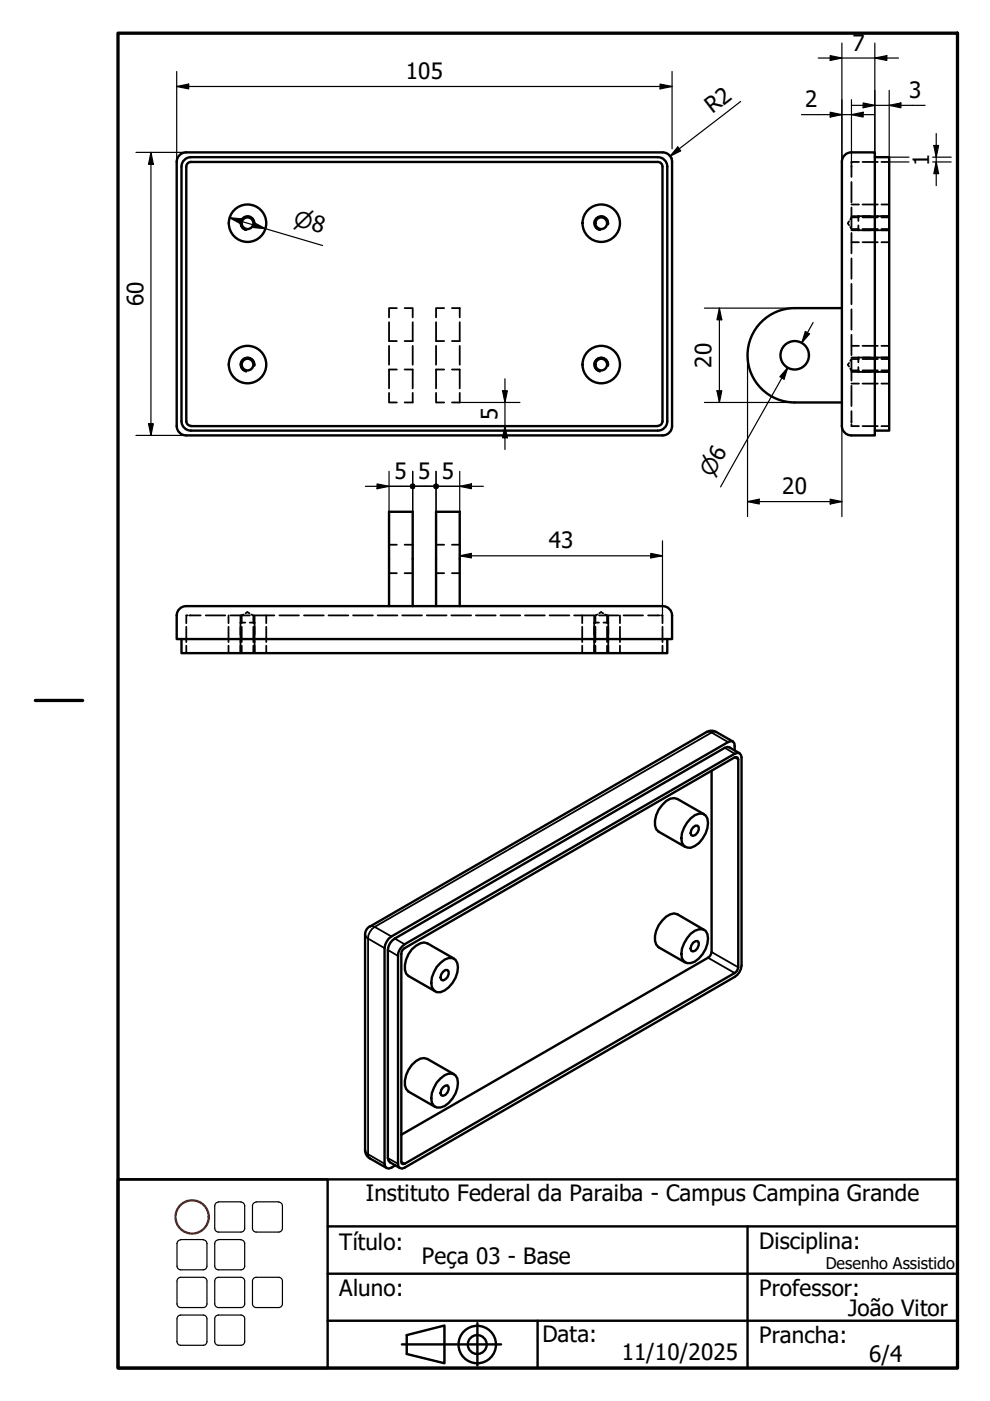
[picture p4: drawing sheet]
<svg xmlns="http://www.w3.org/2000/svg" width="210mm" height="297mm" viewBox="0 0 210 297" stroke-linecap="round" stroke-linejoin="round" font-family="sans-serif">
<!-- layer: Oculto (ISO) -->
<g fill="none" stroke="#000" stroke-width=".38">
<path d="M180.5 35v2.5M180.5 38.6v4.3M182.1 34.3h-1.6v.4M182.9 34.3h3.2M186.9 34.3h1.6M180 46.9l-.2 .5 .2 .3M180.3 48.1l.2 .5h1.6M180.5 44v4.3M180.5 49.4v4.3M180.5 54.8v4.3M180.5 45.8h8M180.5 48.8h8"/>
<path d="M180.5 43.4h1.6M180.5 51.4h1.6M182 45.8v1M182 47.8v1M182.1 46.1h-1.6l-.2 .4M182.9 46.1h3.2M182.9 48.6h3.2M182.9 43.4h3.2M182.9 51.4h3.2M186.9 46.1h1.6M186.9 48.6h1.6M186.9 43.4h1.6"/>
<path d="M186.9 51.4h1.6M82.5 68.3v4h1.6M82.5 73.3v4M84.1 65.3h-1.6v2M84.1 78.3h-1.6v4M85.8 65.3h1.7v2M85.8 78.3h1.7v4M87.5 68.3v4h-1.7M87.5 73.3v4M92.5 68.3v4h1.7M92.5 73.3v4M94.2 65.3h-1.7v2"/>
<path d="M94.2 78.3h-1.7v4M95.8 65.3h1.7v2M95.8 78.3h1.7v4M97.5 68.3v4h-1.7M97.5 73.3v4M180 76.9l-.2 .4 .2 .4M180.3 78.2l.2 .3h1.6M180.5 60.2v4.3M180.5 65.6v4.3M180.5 71v4.3M180.5 76.4v4.3M180.5 75.8h8"/>
<path d="M180.5 78.9h8M180.5 73.3h1.6M182 75.8v1M182 77.8v1.1M182.1 76.1h-1.6l-.2 .4M182.9 76.1h3.2M182.9 78.5h3.2M182.9 73.3h3.2M186.9 76.1h1.6M186.9 78.5h1.6M186.9 73.3h1.6M82.5 83.3v2h1.6"/>
<path d="M87.5 83.3v2h-1.7M92.5 83.3v2h1.7M97.5 83.3v2h-1.7M180.5 81.8v4.3M180.5 87.2v2.4M180.5 90v.3h1.6M180.5 81.3h1.6M182.9 90.3h3.2M182.9 81.3h3.2M186.9 90.3h1.6M186.9 81.3h1.6M82.5 115.5h1.6"/>
<path d="M85.8 115.5h1.7M92.5 115.5h1.7M95.8 115.5h1.7M39.5 132.9v3.2M39.5 136.9v1.6M39.8 130.5h-.3v1.6M40.1 130.5h2.4M43.6 130.5h4.2M48.5 130.5v1.6M48.5 132.9v3.2M48.5 136.9v1.6M48.8 130.5h4.2"/>
<path d="M51 130.5v8M51 132h1M51.2 132.9v3.2M51.2 136.9v1.6M51.6 130.3l-.4 .2v1.6M52.1 130l.4-.2 .4 .2M53 132h1M53.3 130.3l.4 .2v1.6M53.7 132.9v3.2M53.7 136.9v1.6M54 130.5v8M54 130.5h4.2"/>
<path d="M56.5 130.5v1.6M56.5 132.9v3.2M56.5 136.9v1.6M59.2 130.5h4.2M64.5 130.5h4.1M69.7 130.5h4.2M74.9 130.5h4.2M80.1 130.5h4.2M82.5 121.5h1.6M85.3 130.5h4.2M85.8 121.5h1.7M90.5 130.5h4.2"/>
<path d="M92.5 121.5h1.7M95.7 130.5h4.2M95.8 121.5h1.7M100.9 130.5h4.2M106.1 130.5h4.2M111.3 130.5h4.2M116.5 130.5h4.2M121.7 130.5h4.2M123.4 130.5v1.6M123.4 132.9v3.2M123.4 136.9v1.6M126 130.5v8"/>
<path d="M126 132h1M126.2 132.9v3.2M126.2 136.9v1.6M126.7 130.3l-.5 .2v1.6M127 130.5h4.1M127.1 130l.3-.2 .5 .2M128 132h1M128.3 130.3l.4 .2v1.6M128.7 132.9v3.2M128.7 136.9v1.6M129 130.5v8M131.4 130.5v1.6"/>
<path d="M131.4 132.9v3.2M131.4 136.9v1.6M132.2 130.5h4.1M137.4 130.5h2.4M140.1 130.5h.4v1.6M140.5 132.9v3.2M140.5 136.9v1.6"/>
</g>
<g fill="none" stroke="#000" stroke-width=".51">
<path d="M37.5 34.3v56a2 2 0 0 0 2 2h101M38.5 35.4v53.9a2 2 0 0 0 2 2M39.5 35.4v53.9a.98 .98 0 0 0 1 1M40.4 34.3h99.1a.98 .98 0 0 1 1 1M40.4 33.3h99.1a2 2 0 0 1 2 2M40.5 34.3a.98 .98 0 0 0-1 1M40.5 33.3a2 2 0 0 0-2 2M140.5 32.3h-101a2 2 0 0 0-2 2M140.5 35.4v53.9a.98 .98 0 0 1-1 1M140.5 32.3a2 2 0 0 1 2 2M141.5 35.4v53.9a2 2 0 0 1-2 2h-99.1M142.5 34.3v56a2 2 0 0 1-2 2"/>
<path d="M178.5 34.3v56a2 2 0 0 0 2 2M180.5 32.3a2 2 0 0 0-2 2M180.5 32.3h5v60h-5M185.5 33.3h3v58h-3M178.5 65.3h-10a10 10 0 0 0-10 10 10 10 0 0 0 10 10h10M40.4 90.3h99M38.5 135.5v3h103v-3M82.5 128.5v-20h5v20M92.5 128.5v-20h5v20M140.5 128.5h-101a2 2 0 0 0-2 2v5h105v-5a2 2 0 0 0-2-2M151.8 155.2l3.6 2M151.8 155.2a2 2 0 0 0-2 0l-71.4 41.3"/>
<path d="M155.8 159.1l-.1-1.5-.3-.4-.5-.1-.5 .2-71.4 41.3a3.3 3.3 0 0 0-1.5 2.4v45.7l.2 .6 .3 .3 .4 .2 1.4-.7M156.8 159.7l-2.1-1.2-.5-.1-.5 .1-70 40.5a3.1 3.1 0 0 0-1.5 2.4v44.1l.2 .5 .3 .4 2.1 1.2M146.4 173.5a2.29 2.29 0 0 1 3.2-.6 3.7 3.7 0 0 1 0 3.8 5.1 5.1 0 0 1-3.2 3.1 1.71 1.71 0 0 1-1.9-2.1 6.5 6.5 0 0 1 1.9-4.2zM146.9 175.4l.5-.3h.5a1.37 1.37 0 0 1-1 2.1l-.3-.1-.2-.5 .2-.6zM149.3 172.6l-5.7-3.2a2.69 2.69 0 0 0-3.2 1.3 5.2 5.2 0 0 0-1.3 5.1l.5 .5 5.7 3.3M150.9 163.4v38.5l-.4 .8-65.4 37.9M77.4 198.2v45.7a2 2 0 0 0 1 1.7M78.4 196.4a2 2 0 0 0-1 1.7M146.4 198a2.47 2.47 0 0 1 3.2-.7 4.2 4.2 0 0 1-.6 5 3.5 3.5 0 0 1-3.3 1.9l-.7-.4a3.4 3.4 0 0 1 0-3.8zM146.9 199.9l.5-.3 .5-.1a1.42 1.42 0 0 1-1 2.2l-.3-.1-.2-.5zM149.3 197.2l-5.7-3.3a2.85 2.85 0 0 0-3.2 1.3 5.2 5.2 0 0 0-1.3 5.1l.5 .5 5.7 3.3M85.3 200.6l.5-.4 70-40.4 .5-.2 .5 .1 .3 .4 .1 .5v44.1a3.1 3.1 0 0 1-1.4 2.4l-70.5 40.7-.5-.2-.3-.3-.1-.6v-44l.1-.7z"/>
<path d="M85.4 201.3l70.4-40.7h.6l.1 .4v44.1l-.4 .9-70.3 40.7-.4 .1-.2-.1-.1-.4v-44.1zM93.4 204.1a2.28 2.28 0 0 1 3.2-.6 3.7 3.7 0 0 1 0 3.8 5.5 5.5 0 0 1-3.2 3.1 1.7 1.7 0 0 1-2-2 6.4 6.4 0 0 1 2-4.3zM93.9 206l.5-.3h.5a1.42 1.42 0 0 1-1 2.2l-.4-.2-.1-.5 .1-.6zM96.3 203.2l-5.7-3.2a3 3 0 0 0-3.3 1.3 5.4 5.4 0 0 0-1.2 5.1l.5 .5 5.7 3.3M93.4 228.6a2.28 2.28 0 0 1 3.2-.6 3.7 3.7 0 0 1 0 3.8 5.1 5.1 0 0 1-3.2 3h-.8l-.6-.3a3.5 3.5 0 0 1 0-3.9l.6-1.1zM93.9 230.6l.5-.4 .5-.1a1.42 1.42 0 0 1-1 2.2l-.4-.1-.1-.4 .1-.7zM96.3 227.8l-5.7-3.3a2.8 2.8 0 0 0-3.3 1.3 5.4 5.4 0 0 0-1.2 5.1l.5 .5 5.7 3.3M78.4 245.6l3.6 2"/>
<circle cx="52.5" cy="47.3" r="1.24"/>
<circle cx="52.5" cy="47.3" r="4"/>
<circle cx="127.5" cy="47.3" r="1.24"/>
<circle cx="127.5" cy="47.3" r="4"/>
<circle cx="52.5" cy="77.3" r="1.24"/>
<circle cx="52.5" cy="77.3" r="4"/>
<circle cx="127.5" cy="77.3" r="1.24"/>
<circle cx="127.5" cy="77.3" r="4"/>
<circle cx="168.5" cy="75.3" r="3"/>
</g>
<g fill="none" stroke="#000" stroke-width=".38">
<path d="M54 47.6a1.49 1.49 0 0 0-1.3-1.7 1.49 1.49 0 0 0-1.7 1.2 1.49 1.49 0 0 0 1.2 1.7M128.9 47.6a1.49 1.49 0 0 0-1.2-1.7 1.49 1.49 0 0 0-1.7 1.2 1.49 1.49 0 0 0 1.2 1.7M54 77.6a1.49 1.49 0 0 0-1.3-1.8 1.49 1.49 0 0 0-1.7 1.2 1.49 1.49 0 0 0 1.2 1.8M128.9 77.6a1.49 1.49 0 0 0-1.2-1.8 1.49 1.49 0 0 0-1.7 1.2 1.49 1.49 0 0 0 1.2 1.8M149.9 155.2l.4-.1 .6 .2 .5-.2 .4 .1M153.7 158.5l2.1 1.3M154.4 157.3l-3.5-2-71.5 41.2M155.8 160.6l.7 .4M77.4 198.2l.2 .4 .4 .4M78 199v45.7M78 199l3.5 2M78.4 196.5l.5-.2 .5 .2"/>
<path d="M79.4 196.5a3 3 0 0 0-1.4 2.5M79.4 196.5l3.6 2.1M83.7 199l2.1 1.2M82.2 201.4l2.2 1.3M150.1 203.1l5.7 3.2M150.9 201.9l5.6 3.2M77.4 243.9l.2 .4 .4 .4M78 244.7l.1 .6 .3 .3M78 244.7l3.5 2M82.2 245.5l2.2 1.2M85.1 246.3l.7 .4"/>
</g>
<!-- layer: Borda (ISO) -->
<path d="M25 7h178v283.1h-178zM7.5 148.5h10" fill="none" stroke="#000" stroke-width=".7"/>
<circle cx="40.7" cy="258" r="3.5" fill="none" stroke="#f00" stroke-width=".51"/>
<g fill="none" stroke="#000" stroke-width=".51">
<path d="M25 250h44.5v40.1h-44.5zM25 250h178v40.1h-178zM69.5 270.1h133.5M69.5 260h133.5M158.5 260v30.1M69.5 280h133.5M85.2 285h21M86.2 283.1l8-2.1v8l-8-1.9zM101.2 280.5v9M114 280v10.1"/>
<circle cx="101.2" cy="285.1" r="4"/>
<circle cx="101.2" cy="285.1" r="2"/>
</g>
<!-- layer: 02_Legenda -->
<g fill="none" stroke="#000" stroke-width=".25">
<path d="M46.3 254.8h4.8M46.3 254.9a.79 .79 0 0 0-.8 .8v4.8M51.1 254.9a.79 .79 0 0 1 .8 .8v4.8M54.3 254.8h4.8M54.3 254.9a.79 .79 0 0 0-.8 .8v4.8M59.1 254.9a.79 .79 0 0 1 .8 .8v4.8M37.5 268.4a.79 .79 0 0 0 .8 .8M37.5 276.4a.79 .79 0 0 0 .8 .8M37.5 271.6v4.9M37.5 279.6v4.9M38.3 270.8h4.8a.79 .79 0 0 1 .8 .8M38.3 278.8h4.8a.79 .79 0 0 1 .8 .8"/>
<path d="M38.3 262.8h4.8M38.3 262.9a.79 .79 0 0 0-.8 .8v4.8M38.3 270.8a.79 .79 0 0 0-.8 .8M38.3 278.8a.79 .79 0 0 0-.8 .8M43.1 262.9a.79 .79 0 0 1 .8 .8v4.8M43.9 271.6v4.9M43.9 279.6v4.9M43.9 268.4a.79 .79 0 0 1-.8 .8h-4.8M43.9 276.4a.79 .79 0 0 1-.8 .8h-4.8M45.5 260.4a.79 .79 0 0 0 .8 .8M45.5 268.4a.79 .79 0 0 0 .8 .8M45.5 276.4a.79 .79 0 0 0 .8 .8"/>
<path d="M45.5 271.6v4.9M45.5 279.6v4.9M46.3 278.8h4.8a.79 .79 0 0 1 .8 .8M46.3 270.8h4.8a.79 .79 0 0 1 .8 .8M46.3 262.8h4.8M46.3 262.9a.79 .79 0 0 0-.8 .8v4.8M46.3 278.8a.79 .79 0 0 0-.8 .8M46.3 270.8a.79 .79 0 0 0-.8 .8M51.1 262.9a.79 .79 0 0 1 .8 .8v4.8M51.9 268.4a.79 .79 0 0 1-.8 .8h-4.8M51.9 260.4a.79 .79 0 0 1-.8 .8h-4.8M51.9 276.4a.79 .79 0 0 1-.8 .8h-4.8"/>
<path d="M51.9 271.6v4.9M51.9 279.6v4.9M53.5 260.4a.79 .79 0 0 0 .8 .8M53.5 276.4a.79 .79 0 0 0 .8 .8M53.5 271.6v4.9M54.3 270.8h4.8a.79 .79 0 0 1 .8 .8M54.3 270.8a.79 .79 0 0 0-.8 .8M59.9 260.4a.79 .79 0 0 1-.8 .8h-4.8M59.9 276.4a.79 .79 0 0 1-.8 .8h-4.8M59.9 271.6v4.9M37.5 284.4a.79 .79 0 0 0 .8 .8M43.9 284.4a.79 .79 0 0 1-.8 .8h-4.8"/>
<path d="M45.5 284.4a.79 .79 0 0 0 .8 .8M51.9 284.4a.79 .79 0 0 1-.8 .8h-4.8M86.2 283.1l8-2.1v8l-8-1.9z"/>
</g>
<g fill="none" stroke="#000" stroke-width=".25">
<path d="M37.5 18.3l2.5-.5v1zM37.5 18.3h105M37.5 15.2v19.1M140 17.8l2.5 .5-2.5 .5zM142.5 15.2v16.3M173.5 12.3h17M176 11.8l2.5 .5-2.5 .5zM178.5 9.1v25.2M185.5 12.3l2.5-.5v1zM185.5 9.1v25.2M188.5 19.2v14.1h4.2M28.8 32.3h10.7"/>
<path d="M32 32.3l.5 2.5h-1zM32 32.3v60M142.5 33.5v.8M143.7 31.2l.6 .8-2.3 1.1zM157 21.5l-15 11.6M169.9 24.3h15.6M176 23.8l2.5 .5-2.5 .5zM180.5 24.3l2.5-.5v1zM180.5 22.3h15.7M180.5 21.1v14.3M183 21.8l2.5 .5-2.5 .5zM188.5 22.3l2.5-.5v1z"/>
<path d="M188.5 34.3h4.2M197.7 33.3h4M197.7 34.3h4M198 30.8h1l-.5 2.5zM198.5 34.3l.5 2.5h-1zM198.5 28.3v11.1M48.6 46.2l2.6 .2-.3 1zM48.6 46.2l19.8 5.9M54 47.3l2.3 1.2-2.5-.3zM149.4 65.3h19.1M152.5 65.3l.5 2.5h-1zM152.5 65.3v20"/>
<path d="M158.5 75.3v34.2M167 78l-.8 2.4-.8-.5zM170.8 70.3l.8 .5-1.6 1.9zM172.4 68.4l-2.4 4.3M28.8 92.3h10.7M31.5 89.8h1l-.5 2.5zM82.5 99.9v8.6M87.5 99.9v8.6M92.5 99.9v8.6M97.5 99.9v8.6M97.5 85.3h12.7M106.6 82.9h1l-.5 2.4z"/>
<path d="M107.1 90.3l.5 2.5h-1zM107.1 80.3v15M149.4 85.3h19.1M152 82.9h1l-.5 2.4zM165.8 80.1l1.2-2.1-14.2 25.2M178.5 90.3v19.2M77.5 103.1h25M79.9 102.6l2.6 .5-2.6 .5zM97.5 103.1l2.4-.5v1zM97.5 117.8l2.4-.5v1zM97.5 114.7v3.8M97.5 117.8h43"/>
<path d="M138 117.3l2.5 .5-2.5 .5zM140.5 114.7v15.8M158.5 106.3l2.5-.5v1.1zM158.5 106.3h20M176 105.8l2.5 .5-2.5 .6z"/>
</g>
<g fill="#000">
<path d="M37.5 18.3l2.5-.5v1z" fill-rule="evenodd"/>
<path d="M140 17.8l2.5 .5-2.5 .5z" fill-rule="evenodd"/>
<path d="M176 11.8l2.5 .5-2.5 .5z" fill-rule="evenodd"/>
<path d="M185.5 12.3l2.5-.5v1z" fill-rule="evenodd"/>
<path d="M32 32.3l.5 2.5h-1z" fill-rule="evenodd"/>
<path d="M143.7 31.2l.6 .8-2.3 1.1z" fill-rule="evenodd"/>
<path d="M176 23.8l2.5 .5-2.5 .5z" fill-rule="evenodd"/>
<path d="M183 21.8l2.5 .5-2.5 .5z" fill-rule="evenodd"/>
<path d="M180.5 24.3l2.5-.5v1z" fill-rule="evenodd"/>
<path d="M188.5 22.3l2.5-.5v1z" fill-rule="evenodd"/>
<path d="M198 30.8h1l-.5 2.5z" fill-rule="evenodd"/>
<path d="M198.5 34.3l.5 2.5h-1z" fill-rule="evenodd"/>
<path d="M48.6 46.2l2.6 .2-.3 1z" fill-rule="evenodd"/>
<path d="M54 47.3l2.3 1.2-2.5-.3z" fill-rule="evenodd"/>
<path d="M152.5 65.3l.5 2.5h-1z" fill-rule="evenodd"/>
<path d="M170.8 70.3l.8 .5-1.6 1.9z" fill-rule="evenodd"/>
<path d="M31.5 89.8h1l-.5 2.5z" fill-rule="evenodd"/>
<path d="M106.6 82.9h1l-.5 2.4z" fill-rule="evenodd"/>
<path d="M107.1 90.3l.5 2.5h-1z" fill-rule="evenodd"/>
<path d="M152 82.9h1l-.5 2.4z" fill-rule="evenodd"/>
<path d="M167 78l-.8 2.4-.8-.5z" fill-rule="evenodd"/>
<path d="M79.9 102.6l2.6 .5-2.6 .5z" fill-rule="evenodd"/>
<path d="M97.5 103.1l2.4-.5v1z" fill-rule="evenodd"/>
<path d="M97.5 117.8l2.4-.5v1z" fill-rule="evenodd"/>
<path d="M138 117.3l2.5 .5-2.5 .5z" fill-rule="evenodd"/>
<path d="M158.5 106.3l2.5-.5v1.1z" fill-rule="evenodd"/>
<path d="M176 105.8l2.5 .5-2.5 .6z" fill-rule="evenodd"/>
<circle cx="87.5" cy="103.1" r=".62"/>
<circle cx="87.5" cy="103.1" r=".63"/>
<circle cx="92.5" cy="103.1" r=".63"/>
</g>
<g font-size="4.8">
<text x="180.7" y="10.8">7</text>
<text x="86" y="16.7">105</text>
<text x="170.7" y="22.8">2</text>
<text x="192.8" y="20.8">3</text>
<text x="151.1" y="24.2" transform="rotate(-38 151.1 24.2)">R2</text>
<text x="197" y="35.2" transform="rotate(-90 197 35.2)">1</text>
<text x="30.4" y="64.9" transform="rotate(-90 30.4 64.9)">60</text>
<text x="150.9" y="78" transform="rotate(-90 150.9 78)">20</text>
<text x="105.5" y="89.1" transform="rotate(-90 105.5 89.1)">5</text>
<text x="83.6" y="101.5">5</text>
<text x="88.6" y="101.5">5</text>
<text x="93.7" y="101.5">5</text>
<text x="165.9" y="104.8">20</text>
<text x="116.3" y="116.2">43</text>
<text x="77.5" y="254.7">Instituto Federal da Paraiba - Campus Campina Grande</text>
<text x="71.9" y="265">Título:</text>
<text x="89.5" y="268">Peça 03 - Base</text>
<text x="161" y="264.7">Disciplina:</text>
<text x="71.9" y="274.7">Aluno:</text>
<text x="161" y="274.7">Professor:</text>
<text x="179.8" y="278.9">João Vitor</text>
<text x="115" y="284.5">Data:</text>
<text x="161" y="284.7">Prancha:</text>
<text x="131.8" y="288.3">11/10/2025</text>
<text x="184.3" y="288.8">6/4</text>
</g>
<g font-size="4.6">
<text x="62" y="47.7" transform="rotate(17 62 47.7)">⌀8</text>
<text x="151.1" y="101.4" transform="rotate(-61 151.1 101.4)">⌀6</text>
</g>
<text font-size="3.4" x="175.1" y="269">Desenho Assistido</text>
</svg>
